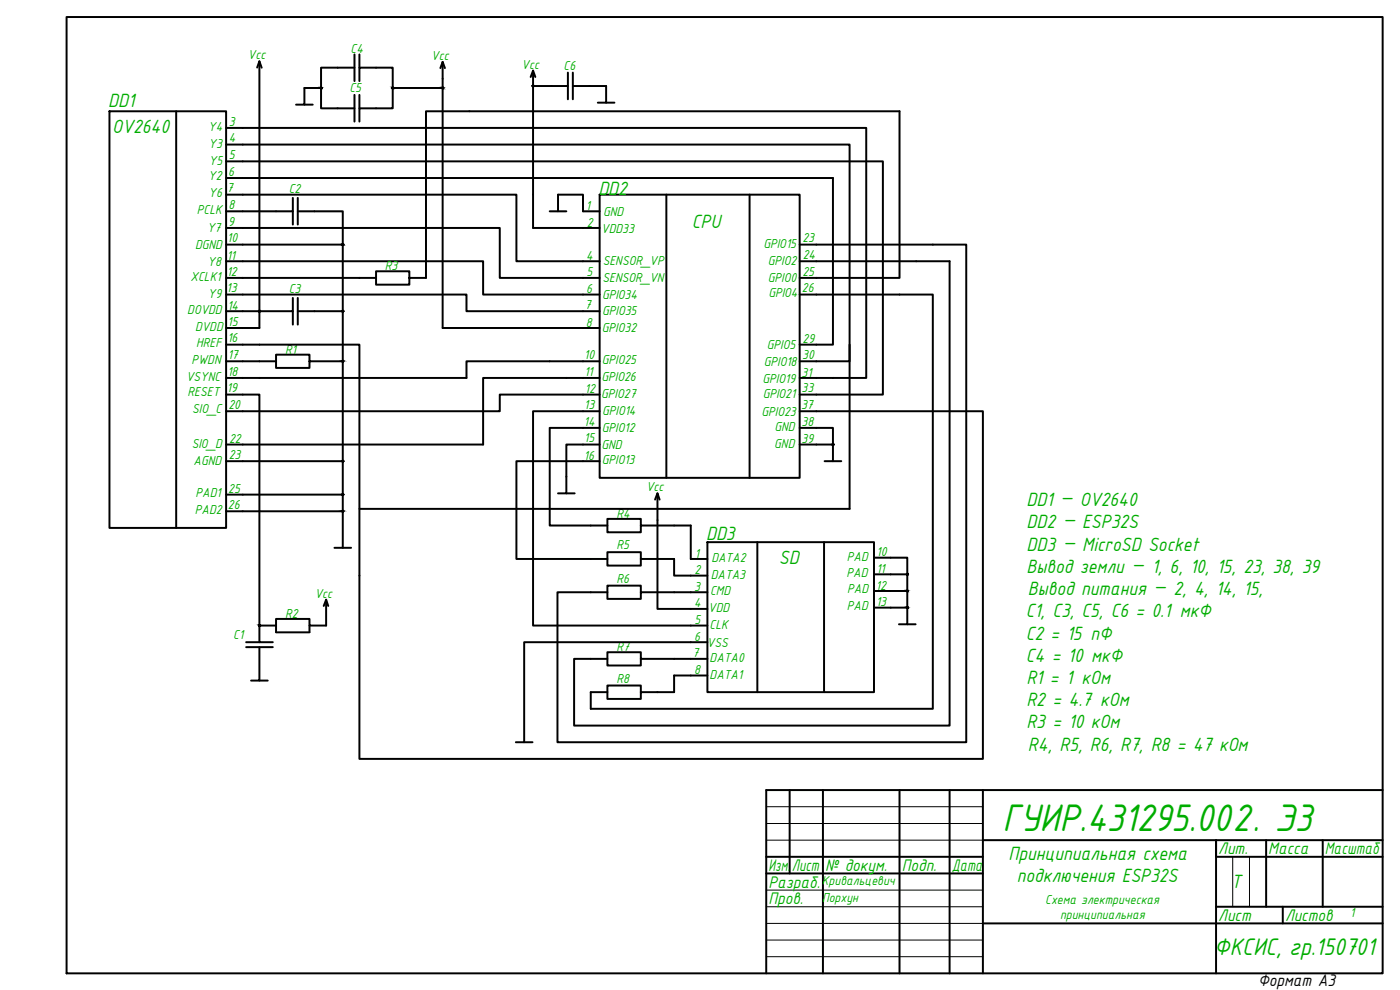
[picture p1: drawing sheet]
<svg xmlns="http://www.w3.org/2000/svg" width="420mm" height="297mm" viewBox="0 0 420 297" stroke-linecap="round" stroke-linejoin="round" font-family="sans-serif">
<!-- layer: 0 -->
<g fill="none" stroke="#000" stroke-width=".59">
<path d="M20 5.1h395v286.9h-395zM77.9 18.4v75h10v-4M106.4 16.3v8M107.9 16.3v4M132.8 18.6v79.8h47.2M32.9 33.4h35v125h-35zM52.9 33.4v125M67.9 38.4h192.1v75h-20M77.2 20.3l.7-1.9 .6 1.9M91.4 31.4h2.5M96.4 26.4h-5v5h-2.5M106.4 20.3h-10v12.2h10"/>
<path d="M106.4 28.5v8M107.9 24.3v-4h10v12.2h-10v4M107.9 28.5v4M117.9 26.4h14.9M132.2 20.4l.6-1.8 .7 1.8M159.3 23.1l.7-1.9 .7 1.9M160 21.2v47.2h20M170.4 21.8v4h-10.4M170.4 25.8v4M171.9 25.8h10v5h-2.5M171.9 21.8v8M181.9 30.8h2.5"/>
<path d="M67.9 53.4h182.1v50h-10M67.9 43.4h187.1v65h-15M67.9 48.4h197.1v70h-25M67.9 58.4h87.1v20h25M87.9 59.4v4h-20M89.4 59.4v8M180 58.4h60v85h-60zM200 58.4v85M225 58.4v85M67.9 68.4h82.1v15h30M67.9 78.4h77.1v10h35M67.9 73.4h35"/>
<path d="M87.9 63.4v4M89.4 63.4h13.5v30M165 63.4h2.5v-5h7.5v5h5M167.5 63.4h2.5M240 78.4h45v139.3h-112.7v-20h10M240 73.4h50v149.3h-122.7v-45h15M67.9 88.4h72.1v5h40M67.9 83.4h45M67.9 93.4h9.8M77.9 93.4v5h-10M87.9 93.4v4M89.4 93.4h13.5v15"/>
<path d="M89.4 89.4v8M122.9 83.4v2h-10v-4h10v2h4.9v-50h142.2v50h-30M240 88.4h40v124.3h-102.7v-5h5M67.9 103.4h40v124.3h187.1v-104.3h-55M67.9 118.4h10v69.3M67.9 108.4h14.9M92.9 108.4v2h-10.1v-4h10.1v2h10M102.9 108.4v56h-2.5M180 108.4h-40v5h-72.1M180 113.4h-35v20h-77.1M180 118.4h-30v5h-82.1M255 103.4v49.3h-147.1"/>
<path d="M67.9 138.4h35M180 133.4h-10v14.6h-2.5M180 128.4h-15v29.3h17.3M180 123.4h-20v64.3h52.3M180 138.4h-25v29.3h27.3M240 133.4h10v5h-2.5M240 128.4h10v5M250 138.4h2.5M67.9 148.4h35M67.9 153.4h35M170 148h2.5M192.3 157.7v2h-10v-4h10v2h15v10h5"/>
<path d="M196.6 149.9l.7-1.9 .7 1.9M197.3 148v34.7h15M97.9 179.9v7.8h-5v-2h-10.1v4M102.9 164.4h2.5M192.3 167.7v2h-10v-4h10v2h10v5h10M192.3 177.7v2h-10v-4h10v2h20M212.3 162.7h50v45h-50zM227.3 162.7v45M247.3 162.7v45M262.3 167.3h10v10M262.3 172.3h10M262.3 177.3h10"/>
<path d="M272.3 177.3v5M73.9 192.7h4M73.9 194.2h8M77.9 187.7v5h4M77.9 194.2v10h-2.5M77.9 187.7h4.9M82.8 189.7h10.1M92.9 187.7v2M97.2 181.8l.7-1.9 .6 1.9M192.3 197.7v2h-10v-4h10v2h20M212.3 192.7h-55v30h-2.5M262.3 182.3h10v5h-2.5"/>
<path d="M272.3 187.3h2.5M77.9 204.2h2.4M212.3 202.7h-10v5h-10v-2h-10v4h10v-2M157.3 222.7h2.5M237 237.1v25M247 237.1v54.9M270 237.1v54.9M285 237.1v54.9M295 237.1v54.9M415 237.1h-185v54.9M230 257.1h65M295 252.1h120"/>
<path d="M380 252.1v20M397 252.1v20M415 257.1h-50v-5v39.9M230 262.1h65M295 277.1h120M365 272.1h50M385 272.1v5"/>
<circle cx="96.4" cy="26.4" r=".19"/>
<circle cx="117.9" cy="26.4" r=".19"/>
<circle cx="132.9" cy="26.4" r=".19"/>
<circle cx="160" cy="25.8" r=".19"/>
<circle cx="102.9" cy="73.4" r=".19"/>
<circle cx="77.9" cy="93.4" r=".19"/>
<circle cx="102.9" cy="93.4" r=".19"/>
<circle cx="102.9" cy="108.4" r=".19"/>
<circle cx="102.9" cy="138.4" r=".19"/>
<circle cx="250" cy="133.4" r=".19"/>
<circle cx="102.9" cy="148.4" r=".19"/>
<circle cx="102.9" cy="153.4" r=".19"/>
<circle cx="272.3" cy="172.3" r=".19"/>
<circle cx="272.3" cy="177.3" r=".19"/>
<circle cx="77.9" cy="187.7" r=".19"/>
<circle cx="272.3" cy="182.3" r=".19"/>
</g>
<path d="M230 242h65M230 247.1h65M230 252.1h65M370 257.1v15M375 257.1v15M230 267.1h65M230 272.1h65M230 277.1h65M230 282.1h65M230 287h65" fill="none" stroke="#000" stroke-width=".3"/>
<g fill="#000" stroke="#000" stroke-width=".3">
<path d="M96.3 26.2h.2zM159.8 25.9h.3zM159.8 25.7h.3zM159.9 26h.2zM102.7 73.5h.3zM102.7 73.3h.3zM102.8 73.6h.2zM77.8 93.2h.2zM77.8 93.2h.1zM102.7 93.6h.3zM102.8 93.6h.2zM102.8 108.6h.2z"/>
<path d="M102.8 138.6h.2zM249.9 133.3h.2zM249.9 133.6h.2zM102.7 153.2h.3zM102.7 153.6h.3zM102.7 148.6h.3zM102.8 153.6h.2zM102.8 148.6h.2zM272.2 177.2h.2zM272.2 172.1h.2zM77.8 187.5h.2zM272.2 182.1h.2z"/>
<path d="M96.2 26.5h.3zM96.2 26.5h.3zM96.2 26.5h.3z"/>
<path d="M96.2 26.2h.3zM96.3 26.2h.2zM96.3 26.2h.2zM96.3 26.2h.2zM96.3 26.2h.2z"/>
<path d="M96.2 26.6h.3zM96.3 26.6h.2zM96.3 26.6h.2z"/>
<path d="M96.3 26.6h.1zM96.3 26.6h.2z"/>
<path d="M96.3 26.6h.1zM96.3 26.6h.1z"/>
<path d="M96.2 26.2l.3 .1zM96.2 26.2l.3 .1zM96.2 26.3h.3zM96.2 26.3h.3z"/>
<path d="M96.2 26.3h.3zM96.2 26.3h.3z"/>
<path d="M96.2 26.3h.3zM96.2 26.3h.3z"/>
<path d="M96.2 26.5h.3zM96.2 26.5h.4z"/>
<path d="M96.2 26.5h.3zM96.2 26.5h.3zM96.2 26.5h.3z"/>
<path d="M96.2 26.5h.3zM96.2 26.5l.3 .1zM96.2 26.6h.3z"/>
<path d="M96.2 26.3h.4zM96.2 26.3h.4z"/>
<path d="M96.2 26.3l.4 .1zM96.2 26.3l.4 .1zM96.2 26.4h.4zM96.2 26.4h.4z"/>
<path d="M96.2 26.4h.4zM96.2 26.4h.4zM96.2 26.4h.4zM96.2 26.4h.4zM96.2 26.4h.4zM96.2 26.4h.4z"/>
<path d="M96.2 26.4h.4zM96.2 26.4h.4zM96.2 26.4h.4zM96.2 26.4h.4z"/>
<path d="M96.2 26.4l.4 .1zM96.2 26.4l.4 .1z"/>
<path d="M117.7 26.3h.3zM117.7 26.3h.3zM117.7 26.3h.3z"/>
<path d="M117.8 26.2h.1zM117.8 26.2h.1z"/>
<path d="M117.8 26.2h.2zM117.7 26.2h.3zM117.7 26.2h.3zM117.7 26.2h.3z"/>
<path d="M117.8 26.6h.1zM117.8 26.6h.1z"/>
<path d="M117.7 26.2l.3 .1zM117.7 26.2l.3 .1zM117.7 26.3h.3z"/>
<path d="M117.7 26.6h.3zM117.7 26.6h.2zM117.8 26.6h.1zM117.8 26.6h.1z"/>
<path d="M117.7 26.3h.3zM117.7 26.3h.3z"/>
<path d="M117.7 26.5h.3zM117.7 26.5h.4z"/>
<path d="M117.7 26.5h.3zM117.7 26.5h.3zM117.7 26.5h.3zM117.7 26.5h.3z"/>
<path d="M117.7 26.5h.3zM117.7 26.5h.3z"/>
<path d="M117.7 26.5h.3zM117.7 26.5l.3 .1zM117.7 26.6h.3zM117.7 26.6h.3z"/>
<path d="M117.7 26.3h.4zM117.7 26.3h.4z"/>
<path d="M117.7 26.3l.4 .1zM117.7 26.3l.4 .1zM117.7 26.4h.4zM117.7 26.4h.4z"/>
<path d="M117.7 26.4h.4zM117.7 26.4h.4zM117.6 26.4h.5zM117.6 26.4h.5zM117.6 26.4h.5zM117.6 26.4h.5z"/>
<path d="M117.6 26.4h.5zM117.6 26.4h.5zM117.7 26.4h.4zM117.7 26.4h.4z"/>
<path d="M117.7 26.4l.4 .1zM117.7 26.4l.4 .1z"/>
<path d="M132.8 26.2h.2zM132.8 26.2h.2zM132.8 26.2h.2zM132.8 26.2h.2z"/>
<path d="M132.8 26.2h.2zM132.7 26.2h.3z"/>
<path d="M132.8 26.6h.2zM132.8 26.6h.1z"/>
<path d="M132.7 26.2l.3 .1zM132.7 26.2l.3 .1zM132.7 26.3h.3zM132.7 26.3h.3zM132.7 26.3h.3zM132.7 26.3h.3z"/>
<path d="M132.7 26.3h.4zM132.7 26.3h.4zM132.7 26.3h.4zM132.7 26.3h.4z"/>
<path d="M132.7 26.5l.3 .1zM132.7 26.5l.3 .1z"/>
<path d="M132.7 26.6h.3zM132.7 26.6h.3zM132.8 26.6h.2zM132.8 26.6h.2z"/>
<path d="M132.7 26.3l.4 .1zM132.7 26.3l.4 .1zM132.7 26.4h.4zM132.7 26.4h.4z"/>
<path d="M132.7 26.4h.4zM132.7 26.4h.4zM132.7 26.4h.4zM132.7 26.4h.4zM132.7 26.4h.4zM132.7 26.4h.4z"/>
<path d="M132.7 26.4h.4zM132.7 26.4h.4zM132.7 26.4h.4zM132.7 26.4h.4z"/>
<path d="M132.7 26.4l.4 .1zM132.7 26.4l.4 .1zM132.7 26.5h.4zM132.7 26.5h.4z"/>
<path d="M132.7 26.5h.4zM132.7 26.5h.3zM132.7 26.5h.3zM132.7 26.5h.3zM132.7 26.5h.3zM132.7 26.5h.3z"/>
<path d="M159.9 25.6h.2zM159.9 25.6h.2zM159.9 25.6h.2zM159.9 25.6h.2z"/>
<path d="M159.9 25.6h.2zM159.9 25.6h.2zM159.9 25.6h.2zM159.9 25.6h.2zM159.9 25.6h.2zM159.9 25.6h.2z"/>
<path d="M159.9 25.6l.2 .1zM159.9 25.6l.2 .1zM159.8 25.7h.3zM159.8 25.7h.3zM159.8 25.7h.3zM159.8 25.7h.3z"/>
<path d="M159.9 25.9h.2zM159.9 25.9l.2 .1zM159.9 26h.2zM159.9 26h.2z"/>
<path d="M159.8 25.7h.3zM159.8 25.7h.3zM159.8 25.7h.3z"/>
<path d="M159.8 25.7l.4 .1zM159.8 25.7l.4 .1zM159.8 25.8h.4zM159.8 25.8h.4z"/>
<path d="M159.8 25.9h.3zM159.8 25.9h.3zM159.8 25.9h.3zM159.8 25.9h.3zM159.8 25.9h.3zM159.8 25.9h.3z"/>
<path d="M159.8 25.9h.3zM159.8 25.9h.3zM159.9 25.9h.2zM159.9 25.9h.2zM159.9 25.9h.2zM159.9 25.9h.2z"/>
<path d="M159.8 25.8h.4zM159.8 25.8h.4zM159.8 25.8h.4zM159.8 25.8h.4zM159.8 25.8h.4zM159.8 25.8h.4z"/>
<path d="M159.8 25.8h.4zM159.8 25.8l.3 .1zM159.8 25.9h.3z"/>
<path d="M102.8 73.2h.2zM102.8 73.2h.2z"/>
<path d="M102.8 73.2h.2zM102.7 73.2h.3z"/>
<path d="M102.7 73.6h.3zM102.7 73.6h.3z"/>
<path d="M102.7 73.6h.3zM102.7 73.6h.3z"/>
<path d="M102.7 73.2h.3zM102.7 73.2h.3z"/>
<path d="M102.7 73.2l.3 .1zM102.7 73.2l.3 .1zM102.7 73.3h.3z"/>
<path d="M102.7 73.5h.3zM102.7 73.5h.3z"/>
<path d="M102.7 73.5l.3 .1zM102.7 73.5l.3 .1zM102.7 73.6h.3zM102.7 73.6h.3z"/>
<path d="M102.7 73.3h.3zM102.7 73.3h.3z"/>
<path d="M102.7 73.3h.3zM102.7 73.3h.3zM102.7 73.3h.3zM102.7 73.3h.3z"/>
<path d="M102.7 73.3h.3zM102.7 73.3h.3z"/>
<path d="M102.7 73.3h.3zM102.7 73.3h.3zM102.7 73.3h.3zM102.7 73.3h.3z"/>
<path d="M102.7 73.3l.4 .1zM102.7 73.3l.4 .1zM102.7 73.4h.4zM102.7 73.4h.4z"/>
<path d="M102.7 73.4h.3zM102.7 73.4h.3zM102.7 73.4h.3zM102.7 73.4h.4z"/>
<path d="M102.7 73.4l.3 .1zM102.7 73.4l.3 .1zM102.7 73.5h.3z"/>
<path d="M102.7 73.5h.3zM102.7 73.5h.3zM102.7 73.5h.3zM102.7 73.5h.3z"/>
<path d="M102.7 73.4h.4zM102.7 73.4h.4z"/>
<path d="M77.7 93.3h.3zM77.7 93.3h.3zM77.7 93.3h.3z"/>
<path d="M77.8 93.6h.1zM77.8 93.6h.2z"/>
<path d="M77.8 93.6h.1zM77.8 93.6h.1z"/>
<path d="M77.8 93.2h.2zM77.8 93.2h.2z"/>
<path d="M77.8 93.2h.2zM77.8 93.2h.2zM77.7 93.2h.3z"/>
<path d="M77.7 93.5h.3zM77.7 93.5h.3z"/>
<path d="M77.7 93.5h.3zM77.7 93.5h.3z"/>
<path d="M77.8 93.5l.2 .1zM77.8 93.5l.2 .1z"/>
<path d="M77.7 93.2h.3zM77.7 93.2h.3z"/>
<path d="M77.7 93.2l.3 .1zM77.7 93.2l.3 .1zM77.7 93.3h.3z"/>
<path d="M77.7 93.3h.4zM77.7 93.3h.4zM77.7 93.3h.4zM77.7 93.3h.4z"/>
<path d="M77.7 93.5h.3zM77.7 93.5h.3z"/>
<path d="M77.7 93.5h.3zM77.7 93.5h.3z"/>
<path d="M77.7 93.3l.4 .1zM77.7 93.3l.4 .1zM77.7 93.4h.4zM77.7 93.4h.4zM77.7 93.4h.4zM77.7 93.4h.4z"/>
<path d="M77.7 93.4h.4zM77.7 93.4h.4zM77.7 93.4h.4zM77.7 93.4h.4z"/>
<path d="M77.7 93.4l.4 .1zM77.7 93.4l.4 .1zM77.7 93.5h.4zM77.7 93.5h.4z"/>
<path d="M77.7 93.5h.4zM77.7 93.5h.3zM77.7 93.5h.3zM77.7 93.5h.3z"/>
<path d="M102.7 93.5h.3zM102.7 93.5h.3zM102.7 93.5h.3z"/>
<path d="M102.8 93.2h.2zM102.8 93.2h.2z"/>
<path d="M102.8 93.2h.2zM102.7 93.2h.3z"/>
<path d="M102.7 93.2h.3zM102.7 93.2h.3zM102.7 93.2h.3zM102.7 93.2h.3z"/>
<path d="M102.7 93.2h.3zM102.7 93.2h.3z"/>
<path d="M102.7 93.2l.3 .1zM102.7 93.2l.3 .1zM102.7 93.3h.3zM102.7 93.3h.3zM102.7 93.3h.3zM102.7 93.3h.3z"/>
<path d="M102.7 93.5h.3zM102.7 93.5l.3 .1zM102.7 93.6h.3z"/>
<path d="M102.7 93.3h.3zM102.7 93.3h.3zM102.7 93.3h.3zM102.7 93.3h.3z"/>
<path d="M102.7 93.3l.3 .1zM102.7 93.3l.3 .1z"/>
<path d="M102.7 93.4h.3zM102.7 93.4h.4z"/>
<path d="M102.7 93.4l.3 .1zM102.7 93.4l.3 .1zM102.7 93.5h.3zM102.7 93.5h.3z"/>
<path d="M102.7 93.5h.3zM102.7 93.5h.3zM102.7 93.5h.3zM102.7 93.5h.3zM102.7 93.5h.3zM102.7 93.5h.3z"/>
<path d="M102.7 93.5h.3zM102.7 93.5h.3zM102.7 93.5h.3z"/>
<path d="M102.7 93.4h.4zM102.7 93.4h.4zM102.7 93.4h.4zM102.7 93.4h.4z"/>
<path d="M102.7 93.4h.4zM102.7 93.4h.4z"/>
<path d="M102.7 108.5h.3zM102.7 108.5h.3zM102.7 108.5h.3z"/>
<path d="M102.7 108.3h.3zM102.7 108.3h.3zM102.7 108.3h.3z"/>
<path d="M102.8 108.2h.2zM102.8 108.2h.2z"/>
<path d="M102.8 108.2h.2zM102.8 108.2h.2z"/>
<path d="M102.7 108.6h.3zM102.7 108.6h.3z"/>
<path d="M102.7 108.6h.3zM102.7 108.6h.3z"/>
<path d="M102.7 108.2h.3zM102.7 108.2h.3zM102.7 108.2h.3zM102.7 108.2h.3z"/>
<path d="M102.7 108.2l.3 .1zM102.7 108.2l.3 .1z"/>
<path d="M102.7 108.5h.3zM102.7 108.5h.3z"/>
<path d="M102.7 108.5h.3zM102.7 108.5h.3z"/>
<path d="M102.7 108.5l.3 .1zM102.7 108.5l.3 .1z"/>
<path d="M102.7 108.3h.3zM102.7 108.3h.3zM102.7 108.3h.3zM102.7 108.3h.3z"/>
<path d="M102.7 108.3h.3zM102.7 108.3h.3zM102.7 108.3h.3z"/>
<path d="M102.7 108.3l.3 .1zM102.7 108.3l.3 .1z"/>
<path d="M102.7 108.4l.3 .1zM102.7 108.4l.3 .1zM102.7 108.5h.3z"/>
<path d="M102.7 108.5h.3zM102.7 108.5h.3z"/>
<path d="M102.7 108.4h.4zM102.7 108.4h.4z"/>
<path d="M102.7 108.4h.4zM102.7 108.4h.4zM102.7 108.4h.4zM102.7 108.4h.4z"/>
<path d="M102.7 108.4h.4zM102.7 108.4h.3zM102.7 108.4h.3zM102.7 108.4h.3z"/>
<path d="M102.7 138.5h.3zM102.7 138.5h.3zM102.7 138.5h.3z"/>
<path d="M102.8 138.2h.2zM102.8 138.2h.2z"/>
<path d="M102.8 138.2h.2zM102.7 138.2h.3z"/>
<path d="M102.7 138.2h.3zM102.7 138.2h.3zM102.7 138.2h.3zM102.7 138.2h.3z"/>
<path d="M102.7 138.5h.3zM102.7 138.5h.3z"/>
<path d="M102.7 138.5l.3 .1zM102.7 138.5l.3 .1z"/>
<path d="M102.7 138.2h.3zM102.7 138.2h.3z"/>
<path d="M102.7 138.2h.3zM102.7 138.2h.3z"/>
<path d="M102.7 138.2l.3 .1zM102.7 138.2l.3 .1zM102.7 138.3h.3zM102.7 138.3h.3z"/>
<path d="M102.7 138.3h.3zM102.7 138.3h.3zM102.7 138.3h.3zM102.7 138.3h.3zM102.7 138.3h.3zM102.7 138.3h.3z"/>
<path d="M102.7 138.3l.4 .1zM102.7 138.3l.4 .1zM102.7 138.4h.4zM102.7 138.4h.4z"/>
<path d="M102.7 138.4h.3zM102.7 138.4h.4z"/>
<path d="M102.7 138.4l.3 .1zM102.7 138.4l.3 .1zM102.7 138.5h.3zM102.7 138.5h.3z"/>
<path d="M102.7 138.5h.3zM102.7 138.5h.3zM102.7 138.5h.3zM102.7 138.5h.3zM102.7 138.5h.3zM102.7 138.5h.3z"/>
<path d="M102.7 138.5h.3zM102.7 138.5h.3zM102.7 138.5h.3z"/>
<path d="M102.7 138.4h.4zM102.7 138.4h.4z"/>
<path d="M249.8 133.5h.3zM249.9 133.5h.2zM249.9 133.5h.2z"/>
<path d="M249.9 133.2h.2zM249.9 133.2h.2z"/>
<path d="M249.9 133.2h.2zM249.9 133.2h.2z"/>
<path d="M249.9 133.5h.2zM249.9 133.5h.2z"/>
<path d="M249.9 133.5l.2 .1zM249.9 133.5l.2 .1z"/>
<path d="M249.9 133.2h.2zM249.9 133.2h.2z"/>
<path d="M249.9 133.2l.2 .1zM249.9 133.2l.2 .1zM249.8 133.3h.3z"/>
<path d="M249.8 133.3h.3zM249.8 133.3h.3z"/>
<path d="M249.8 133.3h.3zM249.8 133.3h.3zM249.8 133.3h.3zM249.8 133.3h.3z"/>
<path d="M249.8 133.3h.3zM249.8 133.3h.3z"/>
<path d="M249.8 133.3h.3zM249.8 133.3h.3zM249.8 133.3h.3zM249.8 133.3h.3z"/>
<path d="M249.8 133.3l.4 .1zM249.8 133.3l.4 .1zM249.8 133.4h.4zM249.8 133.4h.4z"/>
<path d="M249.8 133.4h.3zM249.8 133.4h.4z"/>
<path d="M249.8 133.4l.3 .1zM249.8 133.4l.3 .1zM249.8 133.5h.3zM249.8 133.5h.3z"/>
<path d="M249.8 133.5h.3zM249.8 133.5h.3z"/>
<path d="M249.8 133.5h.3zM249.8 133.5h.3zM249.8 133.5h.3zM249.8 133.5h.3z"/>
<path d="M249.8 133.5h.3zM249.8 133.5h.3zM249.8 133.5h.3z"/>
<path d="M249.8 133.4h.4zM249.8 133.4h.4z"/>
<path d="M102.7 153.2h.3zM102.7 153.2h.3zM102.7 153.2h.3zM102.7 153.2h.3zM102.7 153.2h.3z"/>
<path d="M102.7 148.5h.3zM102.7 148.5h.3zM102.7 148.5h.3z"/>
<path d="M102.8 153.2h.2zM102.8 153.2h.2z"/>
<path d="M102.8 153.2h.2zM102.7 153.2h.3z"/>
<path d="M102.8 148.2h.2zM102.8 148.2h.2z"/>
<path d="M102.8 148.2h.2zM102.7 148.2h.3z"/>
<path d="M102.7 148.2h.3zM102.7 148.2h.3zM102.7 148.2h.3zM102.7 148.2h.3z"/>
<path d="M102.7 153.2l.3 .1zM102.7 153.2l.3 .1zM102.7 153.3h.3zM102.7 153.3h.3zM102.7 153.3h.3zM102.7 153.3h.3z"/>
<path d="M102.7 153.5h.3zM102.7 153.5h.3z"/>
<path d="M102.7 153.5h.3zM102.7 153.5h.3zM102.7 153.5h.3zM102.7 153.5h.3z"/>
<path d="M102.7 153.5h.3zM102.7 153.5l.3 .1zM102.7 153.6h.3z"/>
<path d="M102.7 148.2h.3zM102.7 148.2h.3z"/>
<path d="M102.7 148.2l.3 .1zM102.7 148.2l.3 .1zM102.7 148.3h.3zM102.7 148.3h.3zM102.7 148.3h.3zM102.7 148.3h.3z"/>
<path d="M102.7 148.5h.3zM102.7 148.5l.3 .1zM102.7 148.6h.3z"/>
<path d="M102.7 153.3h.3zM102.7 153.3h.3zM102.7 153.3h.3zM102.7 153.3h.3z"/>
<path d="M102.7 153.3l.3 .1zM102.7 153.3l.3 .1z"/>
<path d="M102.7 153.4l.3 .1zM102.7 153.4l.3 .1zM102.7 153.5h.3zM102.7 153.5h.3z"/>
<path d="M102.7 153.5h.3zM102.7 153.5h.3z"/>
<path d="M102.7 148.3h.3zM102.7 148.3h.3zM102.7 148.3h.3zM102.7 148.3h.3z"/>
<path d="M102.7 148.3l.3 .1zM102.7 148.3l.3 .1z"/>
<path d="M102.7 148.4h.3zM102.7 148.4h.4z"/>
<path d="M102.7 148.4h.3zM102.7 148.4h.3zM102.7 148.4h.3zM102.7 148.4h.3z"/>
<path d="M102.7 148.4l.3 .1zM102.7 148.4l.3 .1zM102.7 148.5h.3zM102.7 148.5h.3zM102.7 148.5h.3zM102.7 148.5h.3z"/>
<path d="M102.7 148.5h.3zM102.7 148.5h.3zM102.7 148.5h.3z"/>
<path d="M102.7 153.4h.4zM102.7 153.4h.4z"/>
<path d="M102.7 153.4h.4zM102.7 153.4h.4zM102.7 153.4h.4zM102.7 153.4h.4z"/>
<path d="M102.7 153.4h.4zM102.7 153.4h.3zM102.7 153.4h.3zM102.7 153.4h.3zM102.7 153.4h.3zM102.7 153.4h.3z"/>
<path d="M102.7 148.4h.4zM102.7 148.4h.4z"/>
<path d="M102.7 148.4h.4zM102.7 148.4h.4zM102.7 148.4h.4zM102.7 148.4h.4z"/>
<path d="M272.2 177.2h.2zM272.2 177.2h.2zM272.2 177.2h.2zM272.2 177.2h.2zM272.2 177.2h.2z"/>
<path d="M272.2 177.5h.2zM272.2 177.5h.2z"/>
<path d="M272.2 177.5h.2zM272.2 177.5h.2z"/>
<path d="M272.2 172.1l.2 .1zM272.2 172.1l.2 .1zM272.2 172.2h.2zM272.2 172.2h.2z"/>
<path d="M272.2 172.5h.2zM272.2 172.5h.2z"/>
<path d="M272.2 172.5h.2zM272.2 172.5h.2z"/>
<path d="M272.2 177.2h.3zM272.2 177.2h.3zM272.2 177.2h.3zM272.2 177.2h.3z"/>
<path d="M272.2 177.4h.2zM272.2 177.4h.3z"/>
<path d="M272.2 177.4l.2 .1zM272.2 177.4l.2 .1zM272.2 177.5h.2zM272.2 177.5h.2z"/>
<path d="M272.2 172.2h.2zM272.2 172.2h.2z"/>
<path d="M272.2 172.2h.3zM272.2 172.2h.3zM272.2 172.2h.3zM272.2 172.2h.3z"/>
<path d="M272.2 172.5h.2zM272.2 172.5h.3z"/>
<path d="M272.2 172.5h.2zM272.2 172.5h.2zM272.2 172.5h.2zM272.2 172.5h.2z"/>
<path d="M272.2 177.2h.3zM272.1 177.2h.4z"/>
<path d="M272.1 177.2h.4zM272.1 177.2h.4z"/>
<path d="M272.1 177.4h.4zM272.1 177.4h.4zM272.1 177.4h.4zM272.1 177.4h.4z"/>
<path d="M272.1 177.4h.4zM272.1 177.4h.4zM272.2 177.4h.3zM272.2 177.4h.3z"/>
<path d="M272.2 172.2h.3zM272.1 172.2h.4z"/>
<path d="M272.1 172.2h.4zM272.1 172.2h.4z"/>
<path d="M272.1 172.4h.4zM272.1 172.4h.4zM272.1 172.4h.4zM272.1 172.4h.4z"/>
<path d="M272.1 172.4l.4 .1zM272.1 172.4l.4 .1zM272.2 172.5h.3zM272.2 172.5h.3z"/>
<path d="M272.1 177.2h.4zM272.1 177.2h.4z"/>
<path d="M272.1 177.2l.4 .1zM272.1 177.2l.4 .1zM272.1 177.3h.4zM272.1 177.3h.4zM272.1 177.3h.4zM272.1 177.3h.4z"/>
<path d="M272.1 177.3h.4zM272.1 177.3h.4zM272.1 177.3h.4zM272.1 177.3h.4z"/>
<path d="M272.1 177.3l.4 .1zM272.1 177.3l.4 .1zM272.1 177.4h.4zM272.1 177.4h.4z"/>
<path d="M272.1 177.4h.4zM272.1 177.4h.4z"/>
<path d="M272.1 172.2h.4zM272.1 172.2h.4zM272.1 172.2h.4zM272.1 172.2h.4z"/>
<path d="M272.1 172.2l.4 .1zM272.1 172.2l.4 .1zM272.1 172.3h.4zM272.1 172.3h.4z"/>
<path d="M272.1 172.3h.4zM272.1 172.3h.4zM272.1 172.3h.4zM272.1 172.3h.4z"/>
<path d="M272.1 172.3l.4 .1zM272.1 172.3l.4 .1zM272.1 172.4h.4zM272.1 172.4h.4z"/>
<path d="M272.1 172.4h.4zM272.1 172.4h.4z"/>
<path d="M77.7 187.5h.3zM77.8 187.5h.2zM77.8 187.5h.2zM77.8 187.5h.2zM77.8 187.5h.2z"/>
<path d="M77.7 187.9h.3zM77.8 187.9h.2zM77.8 187.9h.2z"/>
<path d="M77.8 187.9h.1zM77.8 187.9h.2z"/>
<path d="M77.8 187.9h.1zM77.8 187.9h.1z"/>
<path d="M77.7 187.5l.3 .1zM77.7 187.5l.3 .1zM77.7 187.6h.3zM77.7 187.6h.3z"/>
<path d="M77.7 187.6h.3zM77.7 187.6h.3z"/>
<path d="M77.7 187.6h.3zM77.7 187.6h.3z"/>
<path d="M77.7 187.8h.3zM77.7 187.8h.3zM77.7 187.8h.3zM77.7 187.8h.4z"/>
<path d="M77.7 187.8h.3zM77.7 187.8h.3zM77.7 187.8h.3zM77.7 187.8h.3z"/>
<path d="M77.7 187.8h.3zM77.7 187.8l.3 .1zM77.7 187.9h.3z"/>
<path d="M77.7 187.6h.4zM77.7 187.6h.4z"/>
<path d="M77.7 187.6h.4zM77.7 187.6h.4zM77.7 187.6h.4zM77.7 187.6h.4zM77.7 187.6h.4zM77.7 187.6h.4z"/>
<path d="M77.7 187.6l.4 .1zM77.7 187.6l.4 .1zM77.7 187.7h.4zM77.7 187.7h.4z"/>
<path d="M77.7 187.7h.4zM77.7 187.7h.4zM77.7 187.7h.4zM77.7 187.7h.4z"/>
<path d="M77.7 187.7l.4 .1zM77.7 187.7l.4 .1z"/>
<path d="M272.1 182.4h.4zM272.2 182.4h.3zM272.2 182.4h.3z"/>
<path d="M272.2 182.1h.2zM272.2 182.1h.2zM272.2 182.1h.2zM272.2 182.1h.2zM272.2 182.1h.2z"/>
<path d="M272.2 182.5h.2zM272.2 182.5h.2zM272.2 182.5h.2z"/>
<path d="M272.2 182.5h.2zM272.2 182.5h.2z"/>
<path d="M272.2 182.5h.2zM272.2 182.5h.2z"/>
<path d="M272.2 182.1l.3 .1zM272.2 182.1l.3 .1zM272.2 182.2h.3zM272.2 182.2h.3z"/>
<path d="M272.2 182.2h.3zM272.1 182.2h.4z"/>
<path d="M272.1 182.2h.4zM272.1 182.2h.4z"/>
<path d="M272.1 182.4h.4zM272.1 182.4h.4z"/>
<path d="M272.1 182.4h.4zM272.1 182.4h.4zM272.1 182.4h.4z"/>
<path d="M272.2 182.4h.3zM272.2 182.4l.2 .1zM272.2 182.5h.2z"/>
<path d="M272.1 182.2h.4zM272.1 182.2h.4z"/>
<path d="M272.1 182.2l.4 .1zM272.1 182.2l.4 .1zM272.1 182.3h.4zM272.1 182.3h.4z"/>
<path d="M272.1 182.3h.4zM272.1 182.3h.4zM272.1 182.3h.4zM272.1 182.3h.4zM272.1 182.3h.4zM272.1 182.3h.4z"/>
<path d="M272.1 182.3l.4 .1zM272.1 182.3l.4 .1zM272.1 182.4h.4zM272.1 182.4h.4z"/>
<path d="M272.1 182.4h.4zM272.1 182.4h.4z"/>
</g>
<text font-size="12.4" fill="#00ad00" x="300.8" y="249.3">ГУИР.431295.002. Э3</text>
<text font-size="7.8" fill="#00ad00" x="364.4" y="286.4">ФКСИС, гр.150701</text>
<g font-size="6.2" fill="#00ad00">
<text x="32.5" y="32.2">DD1</text>
<text x="33.7" y="40">OV2640</text>
<text x="179.6" y="58.4">DD2</text>
<text x="207.6" y="68.3">CPU</text>
<text x="308.1" y="151.9">DD1 — OV2640</text>
<text x="211.9" y="162">DD3</text>
<text x="308.1" y="158.5">DD2 — ESP32S</text>
<text x="308.1" y="165.2">DD3 — MicroSD Socket</text>
<text x="233.7" y="169.3">SD</text>
<text x="308.1" y="171.9">Вывод земли — 1, 6, 10, 15, 23, 38, 39</text>
<text x="308.5" y="178.5">Вывод питания — 2, 4, 14, 15,</text>
<text x="307.8" y="185.2">C1, C3, C5, C6 = 0.1 мкФ</text>
<text x="307.8" y="191.9">C2 = 15 пФ</text>
<text x="307.8" y="198.5">C4 = 10 мкФ</text>
<text x="308" y="205.2">R1 = 1 кОм</text>
<text x="308" y="211.9">R2 = 4.7 кОм</text>
<text x="308" y="218.5">R3 = 10 кОм</text>
<text x="308.5" y="225.2">R4, R5, R6, R7, R8 = 47 кОм</text>
<text x="302.6" y="258">Принципиальная схема</text>
<text x="305.1" y="264.7">подключения ESP32S</text>
<text x="369.4" y="266.4">Т</text>
</g>
<g font-size="5.4" fill="#00ad00">
<text x="365.6" y="256.4">Лит.</text>
<text x="380.6" y="256.4">Масса</text>
<text x="397.6" y="256.4">Масштаб</text>
<text x="230.6" y="261.4">Изм.</text>
<text x="237.7" y="261.4">Лист</text>
<text x="247.6" y="261.4">№ докум.</text>
<text x="270.6" y="261.4">Подп.</text>
<text x="285.6" y="261.4">Дата</text>
<text x="230.6" y="266.3">Разраб.</text>
<text x="230.6" y="271.3">Пров.</text>
<text x="365.6" y="276.4">Лист</text>
<text x="385.7" y="276.4">Листов</text>
</g>
<text font-size="5.4" x="377.6" y="295.8">Формат А3</text>
<g font-size="4.2" fill="#00ad00">
<text x="74.4" y="17.8">Vcc</text>
<text x="105.2" y="15.8">C4</text>
<text x="129.4" y="17.9">Vcc</text>
<text x="156.5" y="20.6">Vcc</text>
<text x="169.1" y="20.9">C6</text>
<text x="104.9" y="27.6">C5</text>
<text x="62.5" y="39.3">Y4</text>
<text x="68.7" y="37.7">3</text>
<text x="62.6" y="44.4">Y3</text>
<text x="68.7" y="42.7">4</text>
<text x="68.7" y="47.7">5</text>
<text x="62.7" y="49.5">Y5</text>
<text x="68.5" y="52.7">6</text>
<text x="62.5" y="54">Y2</text>
<text x="62.6" y="59.2">Y6</text>
<text x="68.1" y="57.6">7</text>
<text x="86.7" y="57.9">C2</text>
<text x="59.1" y="64.3">PCLK</text>
<text x="68.6" y="62.7">8</text>
<text x="175.8" y="63">1</text>
<text x="181" y="64.8">GND</text>
<text x="62.1" y="69.6">Y7</text>
<text x="68.5" y="67.8">9</text>
<text x="176.1" y="68.1">2</text>
<text x="180.4" y="69.9">VDD33</text>
<text x="58.5" y="74.7">DGND</text>
<text x="68.2" y="72.7">10</text>
<text x="175.9" y="77.9">4</text>
<text x="229.1" y="74.3">GPIO15</text>
<text x="240.8" y="72.7">23</text>
<text x="240.9" y="77.8">24</text>
<text x="62.3" y="79.8">Y8</text>
<text x="68" y="78">11</text>
<text x="68" y="82.9">12</text>
<text x="115.5" y="81.1">R3</text>
<text x="176.1" y="82.9">5</text>
<text x="180.9" y="79.6">SENSOR_VP</text>
<text x="230.5" y="79.4">GPIO2</text>
<text x="240.8" y="82.7">25</text>
<text x="57.2" y="84.4">XCLK1</text>
<text x="62.4" y="89.5">Y9</text>
<text x="68" y="87.7">13</text>
<text x="86.7" y="87.9">C3</text>
<text x="175.9" y="87.8">6</text>
<text x="180.7" y="89.8">GPIO34</text>
<text x="180.8" y="84.7">SENSOR_VN</text>
<text x="230.5" y="84.5">GPIO0</text>
<text x="230.6" y="89.1">GPIO4</text>
<text x="240.7" y="87.7">26</text>
<text x="56.2" y="94.1">DOVDD</text>
<text x="68.2" y="93">14</text>
<text x="175.6" y="92.8">7</text>
<text x="180.7" y="94.5">GPIO35</text>
<text x="58.5" y="99.3">DVDD</text>
<text x="68.3" y="97.9">15</text>
<text x="175.8" y="98">8</text>
<text x="180.6" y="99.6">GPIO32</text>
<text x="58.8" y="104">HREF</text>
<text x="68.2" y="102.7">16</text>
<text x="68.3" y="107.8">17</text>
<text x="85.6" y="106.1">R1</text>
<text x="175.3" y="107.9">10</text>
<text x="230.1" y="104.6">GPIO5</text>
<text x="240.7" y="107.7">30</text>
<text x="240.8" y="102.8">29</text>
<text x="57.4" y="109.1">PWDN</text>
<text x="68.2" y="112.7">18</text>
<text x="175.4" y="112.8">11</text>
<text x="180.6" y="109.2">GPIO25</text>
<text x="229.2" y="109.7">GPIO18</text>
<text x="240.6" y="113.1">31</text>
<text x="55.8" y="114.2">VSYNC</text>
<text x="56.3" y="118.8">RESET</text>
<text x="68.1" y="117.7">19</text>
<text x="175.5" y="117.8">12</text>
<text x="180.4" y="119.5">GPIO27</text>
<text x="180.5" y="114.4">GPIO26</text>
<text x="228.9" y="114.8">GPIO19</text>
<text x="228.9" y="119.5">GPIO21</text>
<text x="240.5" y="117.8">33</text>
<text x="57.7" y="123.9">SIO_C</text>
<text x="68.5" y="122.6">20</text>
<text x="175.3" y="122.7">13</text>
<text x="180.7" y="124.6">GPIO14</text>
<text x="228.5" y="124.7">GPIO23</text>
<text x="240.4" y="122.7">37</text>
<text x="175.2" y="127.7">14</text>
<text x="180.6" y="129.7">GPIO12</text>
<text x="232.5" y="129.3">GND</text>
<text x="240.6" y="127.7">38</text>
<text x="57.5" y="134.3">SIO_D</text>
<text x="68.7" y="137.7">23</text>
<text x="68.7" y="132.8">22</text>
<text x="175.3" y="137.9">16</text>
<text x="175.3" y="132.7">15</text>
<text x="180.5" y="134.8">GND</text>
<text x="232.4" y="134.4">GND</text>
<text x="240.6" y="132.8">39</text>
<text x="58.1" y="139.4">AGND</text>
<text x="180.6" y="139.3">GPIO13</text>
<text x="58.7" y="149.1">PAD1</text>
<text x="68.5" y="147.9">25</text>
<text x="193.9" y="147.4">Vcc</text>
<text x="58.5" y="154.2">PAD2</text>
<text x="68.4" y="152.7">26</text>
<text x="185" y="155.4">R4</text>
<text x="185" y="164.8">R5</text>
<text x="208.5" y="167.3">1</text>
<text x="263.1" y="166.9">10</text>
<text x="208.4" y="172.4">2</text>
<text x="213.3" y="173.8">DATA3</text>
<text x="213.5" y="168.5">DATA2</text>
<text x="254" y="173">PAD</text>
<text x="254.1" y="168.3">PAD</text>
<text x="263" y="172">11</text>
<text x="94.4" y="179.4">Vcc</text>
<text x="185" y="174.8">R6</text>
<text x="208.4" y="177.3">3</text>
<text x="213.1" y="178.6">CMD</text>
<text x="254.3" y="177.9">PAD</text>
<text x="262.9" y="176.9">12</text>
<text x="85.6" y="185.4">R2</text>
<text x="208.3" y="182.2">4</text>
<text x="212.6" y="183.5">VDD</text>
<text x="254.2" y="183">PAD</text>
<text x="262.9" y="181.8">13</text>
<text x="70" y="191.7">C1</text>
<text x="208.4" y="187.2">5</text>
<text x="212.9" y="188.6">CLK</text>
<text x="185" y="195.4">R7</text>
<text x="207.9" y="197.3">7</text>
<text x="208.4" y="192.4">6</text>
<text x="212.1" y="194">VSS</text>
<text x="208.3" y="202.2">8</text>
<text x="213" y="198.6">DATA0</text>
<text x="213" y="203.7">DATA1</text>
<text x="185" y="204.8">R8</text>
<text x="246.7" y="265.4">Кривальцевич</text>
<text x="246.7" y="270.6">Порхун</text>
<text x="313.7" y="271.1">Схема электрическая</text>
<text x="318.1" y="275.6">принципиальная</text>
<text x="405.2" y="275.3">1</text>
</g>
</svg>
